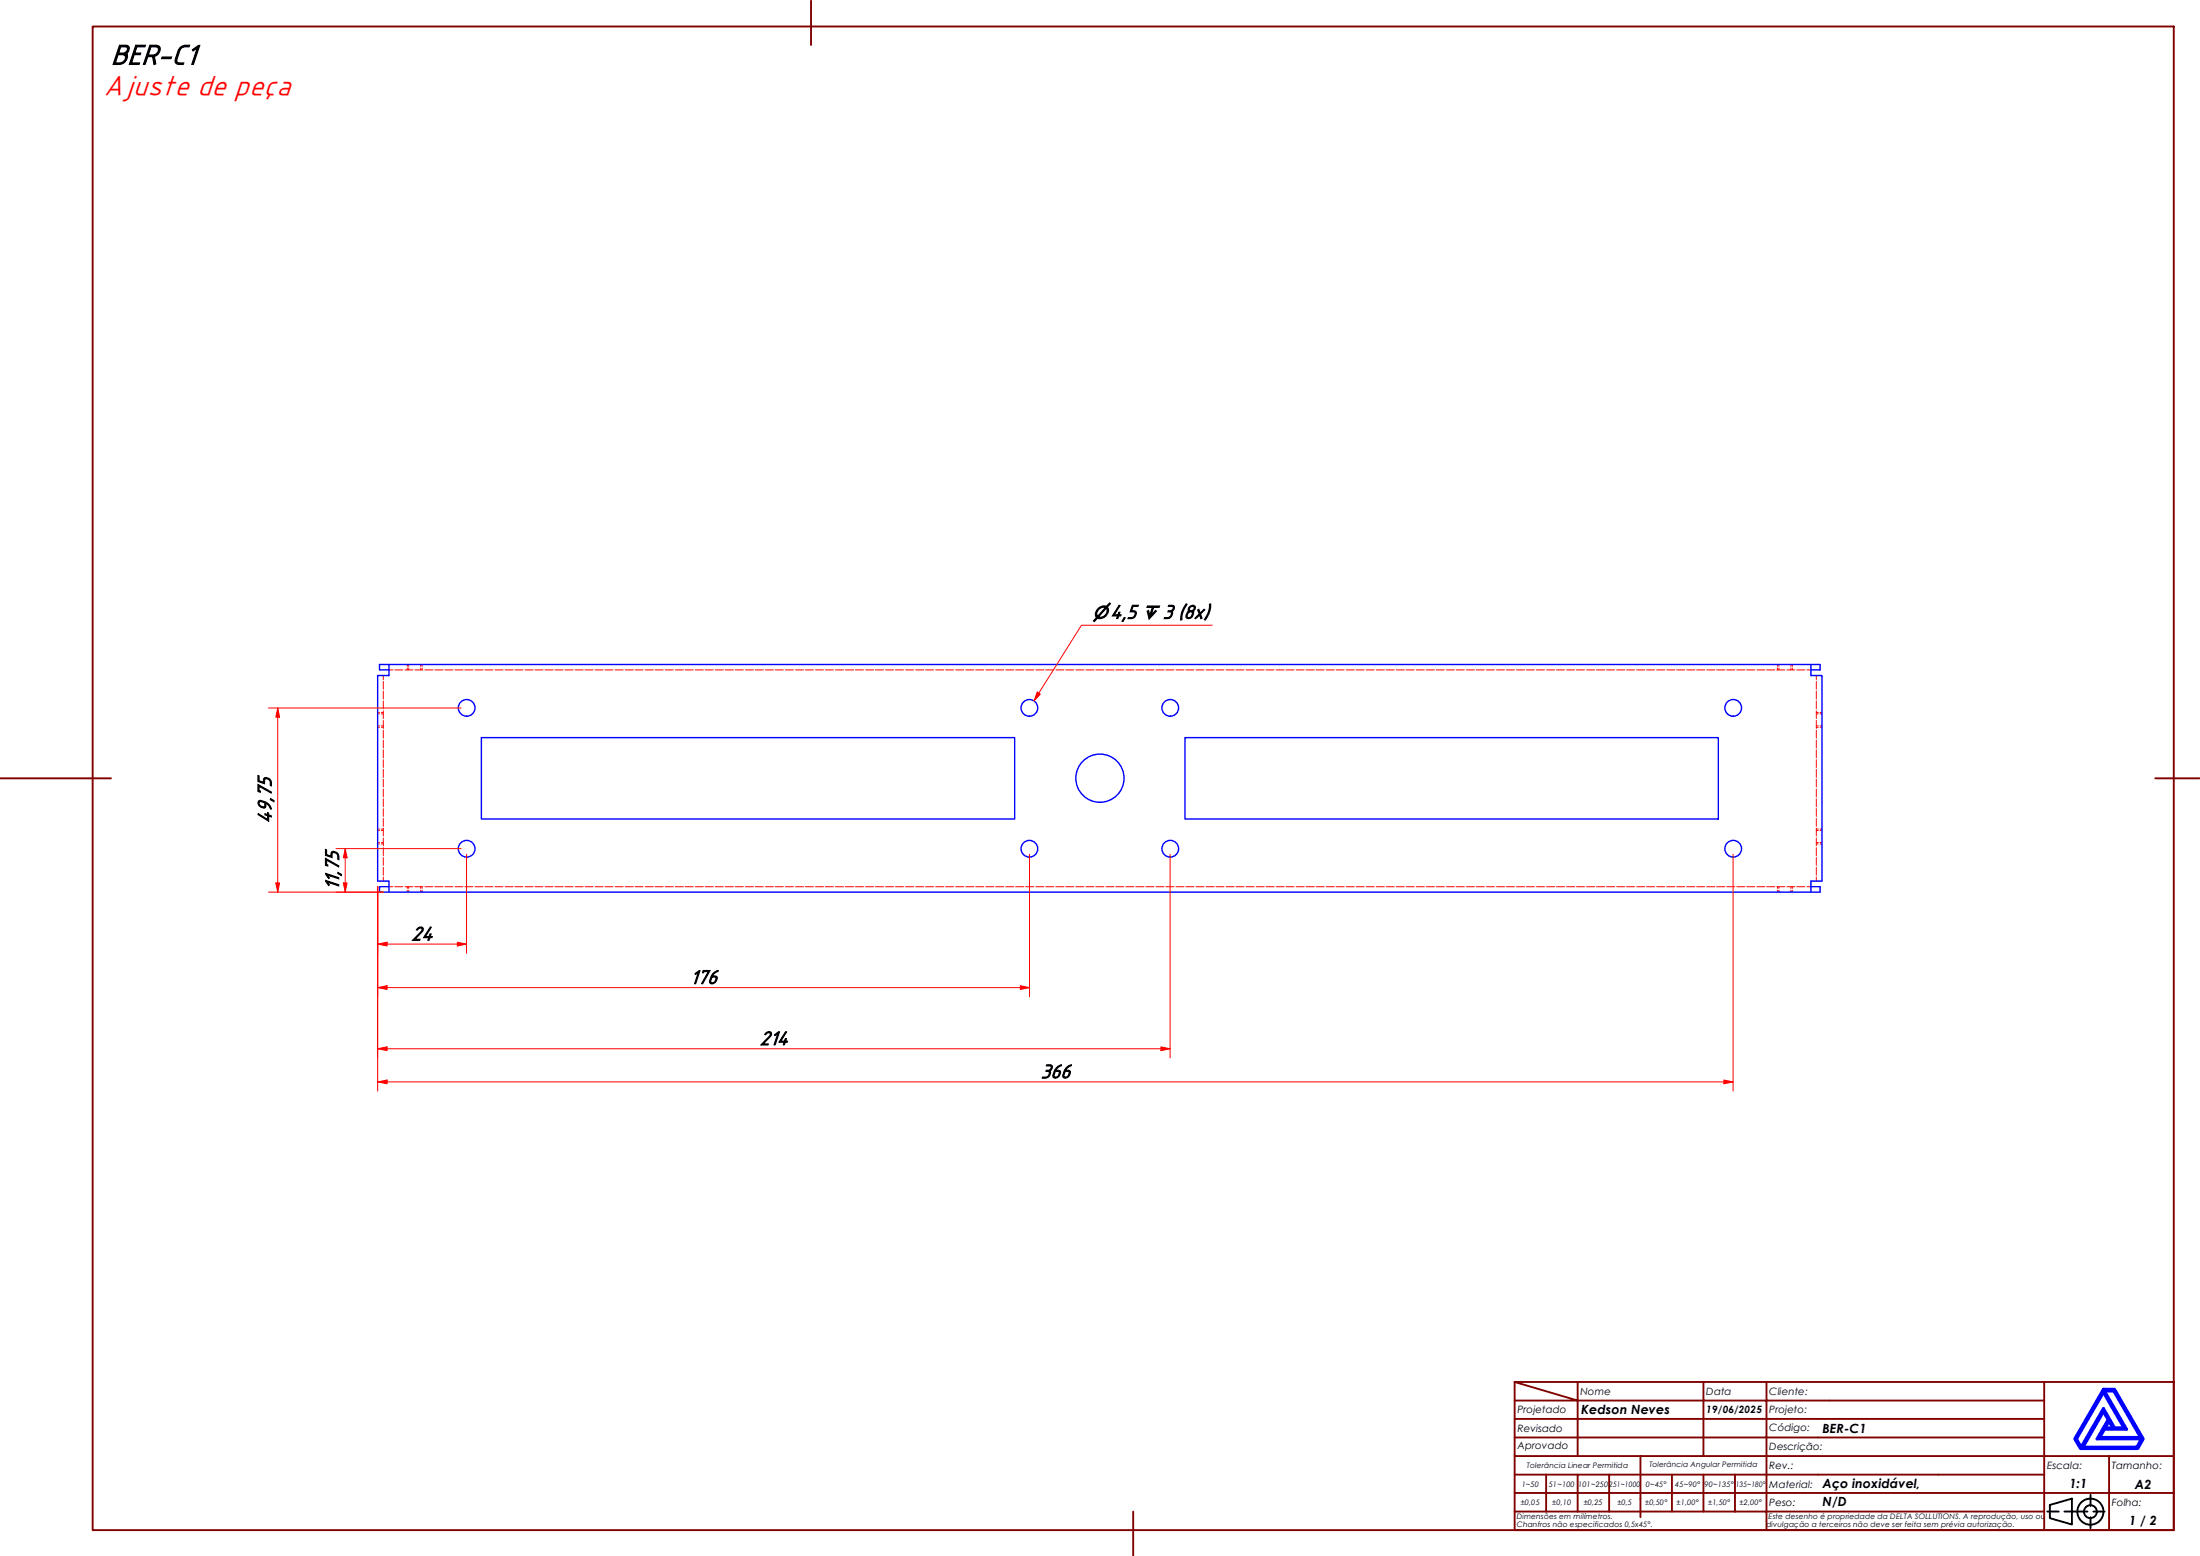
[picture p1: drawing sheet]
<svg xmlns="http://www.w3.org/2000/svg" width="594mm" height="420mm" viewBox="0 0 594 420" stroke-linecap="round" stroke-linejoin="round" font-family="sans-serif">
<!-- layer: Hidden (ABNT) -->
<g fill="none" stroke="#f00" stroke-width=".27">
<path d="M110 179.4v.5M110.4 179.4v.5M113.6 179.4v.5M114 179.4v.5M480 179.4v.5M480.4 179.4v.5M483.6 179.4v.5M484 179.4v.5M102 196h.5M102 192.8h.5M102 196.4h.5M102 192.4h.5"/>
<path d="M103 196h.5M103 192.8h.5M103 196.4h.5M103 192.4h.5M103.5 182.4v1.1M103.5 184v2.1M103.5 186.6v2.2M103.5 189.3v2.1M103.5 191.9v2.1M103.5 194.5v2.2M103.5 197.2v2.1M103.5 199.9v2.1"/>
<path d="M105 180.9h1.1M106.6 180.9h2.2M109.3 180.9h2.2M110 180.4v.5M110.4 180.4v.5M112 180.9h2.2M113.6 180.4v.5M114 180.4v.5M114.7 180.9h2.2M117.4 180.9h2.2M120.1 180.9h2.2M122.9 180.9h2.1"/>
<path d="M125.5 180.9h2.2M128.3 180.9h2.1M130.9 180.9h2.2M133.7 180.9h2.1M136.4 180.9h2.2M139.1 180.9h2.1M141.8 180.9h2.2M144.5 180.9h2.1M147.2 180.9h2.2M149.9 180.9h2.2M152.6 180.9h2.1M155.3 180.9h2.2"/>
<path d="M158 180.9h2.1M160.7 180.9h2.2M163.4 180.9h2.1M166.1 180.9h2.2M168.8 180.9h2.2M171.5 180.9h2.2M174.2 180.9h2.2M176.9 180.9h2.2M179.6 180.9h2.2M182.4 180.9h2.1M185 180.9h2.2M187.8 180.9h2.1"/>
<path d="M190.4 180.9h2.2M193.2 180.9h2.1M195.8 180.9h2.3M198.6 180.9h2.1M201.3 180.9h2.2M204 180.9h2.1M206.7 180.9h2.2M209.4 180.9h2.1M212.1 180.9h2.1M214.8 180.9h2.2M217.5 180.9h2.1M220.2 180.9h2.2"/>
<path d="M222.9 180.9h2.1M225.6 180.9h2.2M228.3 180.9h2.2M231 180.9h2.2M233.7 180.9h2.2M236.4 180.9h2.2M239.1 180.9h2.2M241.8 180.9h2.2M244.5 180.9h2.2M247.3 180.9h2.1M249.9 180.9h2.2M252.7 180.9h2.1"/>
<path d="M255.3 180.9h2.2M258.1 180.9h2.1M260.8 180.9h2.2M263.5 180.9h2.1M266.2 180.9h2.2M268.9 180.9h2.1M271.6 180.9h2.1M274.3 180.9h2.2M277 180.9h2.1M279.7 180.9h2.2M282.4 180.9h2.1M285.1 180.9h2.2"/>
<path d="M287.8 180.9h2.1M290.5 180.9h2.2M293.2 180.9h2.2M295.9 180.9h2.2M298.6 180.9h2.2M301.3 180.9h2.2M304 180.9h2.2M306.7 180.9h2.2M309.4 180.9h2.2M312.2 180.9h2.1M314.8 180.9h2.2M317.6 180.9h2.1"/>
<path d="M320.2 180.9h2.2M323 180.9h2.1M325.7 180.9h2.2M328.4 180.9h2.1M331.1 180.9h2.1M333.8 180.9h2.1M336.5 180.9h2.1M339.2 180.9h2.2M341.9 180.9h2.1M344.6 180.9h2.2M347.3 180.9h2.1M350 180.9h2.2"/>
<path d="M352.7 180.9h2.2M355.4 180.9h2.2M358.1 180.9h2.2M360.8 180.9h2.2M363.5 180.9h2.2M366.2 180.9h2.2M368.9 180.9h2.2M371.7 180.9h2.1M374.3 180.9h2.2M377.1 180.9h2.1M379.7 180.9h2.2M382.5 180.9h2.1"/>
<path d="M385.1 180.9h2.2M387.9 180.9h2.1M390.6 180.9h2.1M393.3 180.9h2.1M396 180.9h2.1M398.7 180.9h2.1M401.4 180.9h2.1M404.1 180.9h2.2M406.8 180.9h2.1M409.5 180.9h2.2M412.2 180.9h2.1M414.9 180.9h2.2"/>
<path d="M417.6 180.9h2.2M420.3 180.9h2.2M423 180.9h2.2M425.7 180.9h2.2M428.4 180.9h2.2M431.1 180.9h2.2M433.8 180.9h2.2M436.6 180.9h2.1M439.2 180.9h2.2M442 180.9h2.1M444.6 180.9h2.2M447.4 180.9h2.1"/>
<path d="M450.1 180.9h2.1M452.8 180.9h2.1M455.5 180.9h2.1M458.2 180.9h2.1M460.9 180.9h2.1M463.5 180.9h2.3M466.3 180.9h2.1M469 180.9h2.2M471.7 180.9h2.1M474.4 180.9h2.2M477.1 180.9h2.1M479.8 180.9h2.2"/>
<path d="M480 180.4v.5M480.4 180.4v.5M482.5 180.9h2.2M483.6 180.4v.5M484 180.4v.5M485.2 180.9h2.2M487.9 180.9h1.1M490.5 182.4v1.1M490.5 184v2.1M490.5 186.6v2.2M490.5 189.3v2.1M490.5 191.9v2.1"/>
<path d="M490.5 194.5v2.2M490.5 197.2v2.1M490.5 199.9v2.1M490.5 196h.5M490.5 192.8h.5M490.5 196.4h.5M490.5 192.4h.5M491.5 196h.5M491.5 192.8h.5M491.5 196.4h.5M491.5 192.4h.5M103.5 202.5v2.1"/>
<path d="M103.5 205.1v2.1M103.5 207.8v2.1M103.5 210.4v2.1M103.5 213.1v2.1M103.5 215.7v2.1M103.5 218.4v2.1M490.5 202.5v2.1M490.5 205.1v2.1M490.5 207.8v2.1M490.5 210.4v2.1M490.5 213.1v2.1M490.5 215.7v2.1"/>
<path d="M490.5 218.4v2.1M102 227.5h.5M102 224.3h.5M102 227.9h.5M102 223.9h.5M103 227.5h.5M103 224.3h.5M103 227.9h.5M103 223.9h.5M103.5 221v2.1M103.5 223.6v2.1M103.5 226.3v2.1"/>
<path d="M103.5 228.9v2.2M103.5 231.6v2.1M103.5 234.2v2.1M103.5 236.8v1.1M105 239.4h1.1M106.6 239.4h2.2M109.3 239.4h2.2M110 239.4v.5M110.4 239.4v.5M112 239.4h2.2M113.6 239.4v.5M114 239.4v.5"/>
<path d="M114.7 239.4h2.2M117.4 239.4h2.2M120.1 239.4h2.2M122.9 239.4h2.1M125.5 239.4h2.2M128.3 239.4h2.1M130.9 239.4h2.2M133.7 239.4h2.1M136.4 239.4h2.2M139.1 239.4h2.1M141.8 239.4h2.2M144.5 239.4h2.1"/>
<path d="M147.2 239.4h2.2M149.9 239.4h2.2M152.6 239.4h2.1M155.3 239.4h2.2M158 239.4h2.1M160.7 239.4h2.2M163.4 239.4h2.1M166.1 239.4h2.2M168.8 239.4h2.2M171.5 239.4h2.2M174.2 239.4h2.2M176.9 239.4h2.2"/>
<path d="M179.6 239.4h2.2M182.4 239.4h2.1M185 239.4h2.2M187.8 239.4h2.1M190.4 239.4h2.2M193.2 239.4h2.1M195.8 239.4h2.3M198.6 239.4h2.1M201.3 239.4h2.2M204 239.4h2.1M206.7 239.4h2.2M209.4 239.4h2.1"/>
<path d="M212.1 239.4h2.1M214.8 239.4h2.2M217.5 239.4h2.1M220.2 239.4h2.2M222.9 239.4h2.1M225.6 239.4h2.2M228.3 239.4h2.2M231 239.4h2.2M233.7 239.4h2.2M236.4 239.4h2.2M239.1 239.4h2.2M241.8 239.4h2.2"/>
<path d="M244.5 239.4h2.2M247.3 239.4h2.1M249.9 239.4h2.2M252.7 239.4h2.1M255.3 239.4h2.2M258.1 239.4h2.1M260.8 239.4h2.2M263.5 239.4h2.1M266.2 239.4h2.2M268.9 239.4h2.1M271.6 239.4h2.1M274.3 239.4h2.2"/>
<path d="M277 239.4h2.1M279.7 239.4h2.2M282.4 239.4h2.1M285.1 239.4h2.2M287.8 239.4h2.1M290.5 239.4h2.2M293.2 239.4h2.2M295.9 239.4h2.2M298.6 239.4h2.2M301.3 239.4h2.2M304 239.4h2.2M306.7 239.4h2.2"/>
<path d="M309.4 239.4h2.2M312.2 239.4h2.1M314.8 239.4h2.2M317.6 239.4h2.1M320.2 239.4h2.2M323 239.4h2.1M325.7 239.4h2.2M328.4 239.4h2.1M331.1 239.4h2.1M333.8 239.4h2.1M336.5 239.4h2.1M339.2 239.4h2.2"/>
<path d="M341.9 239.4h2.1M344.6 239.4h2.2M347.3 239.4h2.1M350 239.4h2.2M352.7 239.4h2.2M355.4 239.4h2.2M358.1 239.4h2.2M360.8 239.4h2.2M363.5 239.4h2.2M366.2 239.4h2.2M368.9 239.4h2.2M371.7 239.4h2.1"/>
<path d="M374.3 239.4h2.2M377.1 239.4h2.1M379.7 239.4h2.2M382.5 239.4h2.1M385.1 239.4h2.2M387.9 239.4h2.1M390.6 239.4h2.1M393.3 239.4h2.1M396 239.4h2.1M398.7 239.4h2.1M401.4 239.4h2.1M404.1 239.4h2.2"/>
<path d="M406.8 239.4h2.1M409.5 239.4h2.2M412.2 239.4h2.1M414.9 239.4h2.2M417.6 239.4h2.2M420.3 239.4h2.2M423 239.4h2.2M425.7 239.4h2.2M428.4 239.4h2.2M431.1 239.4h2.2M433.8 239.4h2.2M436.6 239.4h2.1"/>
<path d="M439.2 239.4h2.2M442 239.4h2.1M444.6 239.4h2.2M447.4 239.4h2.1M450.1 239.4h2.1M452.8 239.4h2.1M455.5 239.4h2.1M458.2 239.4h2.1M460.9 239.4h2.1M463.5 239.4h2.3M466.3 239.4h2.1M469 239.4h2.2"/>
<path d="M471.7 239.4h2.1M474.4 239.4h2.2M477.1 239.4h2.1M479.8 239.4h2.2M480 239.4v.5M480.4 239.4v.5M482.5 239.4h2.2M483.6 239.4v.5M484 239.4v.5M485.2 239.4h2.2M487.9 239.4h1.1M490.5 221v2.1"/>
<path d="M490.5 223.6v2.1M490.5 226.3v2.1M490.5 228.9v2.2M490.5 231.6v2.1M490.5 234.2v2.1M490.5 236.8v1.1M490.5 227.5h.5M490.5 224.3h.5M490.5 227.9h.5M490.5 223.9h.5M491.5 227.5h.5M491.5 224.3h.5"/>
<path d="M491.5 227.9h.5M491.5 223.9h.5M110 240.4v.5M110.4 240.4v.5M113.6 240.4v.5M114 240.4v.5M480 240.4v.5M480.4 240.4v.5M483.6 240.4v.5M484 240.4v.5"/>
</g>
<!-- layer: Visible (ABNT) -->
<g fill="none" stroke="#00f" stroke-width=".38">
<path d="M105 179.4v3h-3v55.5h3v3M489 179.4v3h3v55.5h-3v3M105 180.9h-2.5v-1.5h389v1.5h-2.5M130 199.2h144v21.9h-144zM320 199.2h144v21.9h-144zM105 239.4h-2.5v1.5h389v-1.5h-2.5"/>
<circle cx="126" cy="191.1" r="2.25"/>
<circle cx="278" cy="191.1" r="2.25"/>
<circle cx="316" cy="191.1" r="2.25"/>
<circle cx="468" cy="191.1" r="2.25"/>
<circle cx="297" cy="210.1" r="6.5"/>
<circle cx="126" cy="229.2" r="2.25"/>
<circle cx="278" cy="229.2" r="2.25"/>
<circle cx="316" cy="229.2" r="2.25"/>
<circle cx="468" cy="229.2" r="2.25"/>
</g>
<!-- layer: Borda A3/A4 (ABNT) -->
<g fill="none" stroke="#800000" stroke-width=".51">
<path d="M25 7.2h562v406h-562zM219 .2v12M0 210.2h30M582 210.2h12M409 373.2l17 5h-17M409 373.2h178v40h-178zM426 378.2h34v4.9h17M426 378.2v15M426 373.2v5M460 373.2v5h17v4.9M477 373.2v5h75M552 373.2v20h-143"/>
<path d="M409 383.1h51v10.1M409 398.2h17M417.5 398.2v10M434.5 398.2h-8.5v10M443 393.2v16.5M451.5 398.2v10h-42.5M460 398.2v10h8.5M468.5 398.2v10M477 398.2h-42.5v10M477 383.1v5.1h-68M477 398.2v10h75M477 383.1h75"/>
<path d="M477 398.2h75M552 388.2h-75v10M569.5 393.2v9.9h17.5M587 393.2h-35v9.9h17.5v10.1M306 408.2v12M409 403.1h143v10.1M451.5 408.2h8.5M468.5 408.2h8.5v5"/>
</g>
<path d="M568 376l5.5 9.6h-2.5l-3-5.3-6 10.5-1.3-2.3zM568 375.1h3l7.7 13.4-1.4 2.6h-15.5l-1.5-2.6zM568.3 375.6h2.5l7.2 12.6h-11l1.3-2.3h5.9zM568 381.2l1.3 2.1-3 5.2h12l-1.3 2.3h-14.5zM569.5 383.8l1 1.8h-2z" fill="none" stroke="#00f" stroke-width=".83"/>
<!-- layer: 0 -->
<path d="M561.8 391.1h15.5" fill="none" stroke="#000" stroke-width=".27"/>
<g fill="none" stroke="#000" stroke-width=".51">
<path d="M552.8 408.2h3.1M553.5 406.4l6-1.7v6.9l-6-1.7zM557.5 408.2h6.2M564.5 403.6v3M564.5 409.7v3M565.3 408.2h3"/>
<circle cx="564.5" cy="408.2" r="3.5"/>
<circle cx="564.5" cy="408.2" r="1.75"/>
</g>
<path d="M102 254.9h2.5" fill="none" stroke="#f00" stroke-width=".27"/>
<path d="M102 254.9l2.5-.5v1z" fill="#f00"/>
<path d="M102 254.9l2.5-.5v1zM123.5 254.9h2.5" fill="none" stroke="#f00" stroke-width=".27"/>
<path d="M123.5 254.4l2.5 .5-2.5 .5z" fill="#f00"/>
<path d="M93.2 238.4v2.5M102 239.4v18M126 230.7v26.7M104.5 254.9h19M123.5 254.4l2.5 .5-2.5 .5z" fill="none" stroke="#f00" stroke-width=".27"/>
<path d="M92.7 238.4h1l-.5 2.5z" fill="#f00"/>
<path d="M92.7 238.4h1l-.5 2.5zM93.2 229.2v2.4" fill="none" stroke="#f00" stroke-width=".27"/>
<path d="M93.2 229.2l.5 2.4h-1z" fill="#f00"/>
<path d="M75 238.4v2.5M90.7 229.2h33.8M93.2 229.2l.5 2.4h-1zM93.2 231.6v6.8M90.7 240.9h12.8" fill="none" stroke="#f00" stroke-width=".27"/>
<path d="M74.5 238.4h1l-.5 2.5z" fill="#f00"/>
<path d="M75 191.2v2.5M74.5 238.4h1l-.5 2.5z" fill="none" stroke="#f00" stroke-width=".27"/>
<path d="M75 191.2l.5 2.5h-1z" fill="#f00"/>
<path d="M72.5 191.2h52M75 191.2l.5 2.5h-1zM75 193.7v44.7M72.5 240.9h31M102 266.7h2.5" fill="none" stroke="#f00" stroke-width=".27"/>
<path d="M102 266.7l2.5-.5v1z" fill="#f00"/>
<path d="M102 266.7l2.5-.5v1zM275.5 266.7h2.5" fill="none" stroke="#f00" stroke-width=".27"/>
<path d="M275.5 266.2l2.5 .5-2.5 .5z" fill="#f00"/>
<path d="M102 239.4v29.8M278 230.7v38.5M104.5 266.7h171M275.5 266.2l2.5 .5-2.5 .5zM102 283.2h2.5" fill="none" stroke="#f00" stroke-width=".27"/>
<path d="M102 283.2l2.5-.5v1z" fill="#f00"/>
<path d="M102 283.2l2.5-.5v1zM313.5 283.2h2.5" fill="none" stroke="#f00" stroke-width=".27"/>
<path d="M313.5 282.7l2.5 .5-2.5 .5z" fill="#f00"/>
<path d="M102 239.4v46.3M316 230.7v55M102 292.1h2.5M104.5 283.2h209M313.5 282.7l2.5 .5-2.5 .5z" fill="none" stroke="#f00" stroke-width=".27"/>
<path d="M102 292.1l2.5-.5v1.1z" fill="#f00"/>
<path d="M102 292.1l2.5-.5v1.1zM465.5 292.1h2.5" fill="none" stroke="#f00" stroke-width=".27"/>
<path d="M465.5 291.6l2.5 .5-2.5 .6z" fill="#f00"/>
<path d="M102 239.4v55.2M468 230.7v63.9M104.5 292.1h361M465.5 291.6l2.5 .5-2.5 .6z" fill="none" stroke="#f00" stroke-width=".27"/>
<path d="M280.5 187.1l-1.3 2.2" fill="none" stroke="#f00" stroke-width=".27"/>
<path d="M280.1 186.9l.8 .5-1.7 1.9z" fill="#f00"/>
<path d="M327.3 168.8h-35.3l-11.5 18.3M280.1 186.9l.8 .5-1.7 1.9z" fill="none" stroke="#f00" stroke-width=".27"/>
<text font-size="8.2" fill="#f00" x="28.1" y="25.6">Ajuste de peça</text>
<text font-size="8.1" x="30" y="17.3">BER-C1</text>
<g font-size="5.6">
<text x="299.8" y="167">4,5</text>
<text x="313.9" y="167">3 (8x)</text>
<text x="73.2" y="222.4" transform="rotate(-90 73.2 222.4)">49,75</text>
<text x="91.4" y="240.4" transform="rotate(-90 91.4 240.4)">11,75</text>
<text x="111.1" y="253.9">24</text>
<text x="186.4" y="265.6">176</text>
<text x="205.2" y="282.1">214</text>
<text x="281" y="291.1">366</text>
</g>
<g font-size="4.8">
<text x="295.1" y="167">⌀</text>
<text x="308.4" y="167">↧</text>
</g>
<g font-size="3.4">
<text x="427" y="381.9">Kedson Neves</text>
<text x="492.1" y="386.9">BER-C1</text>
<text x="492.1" y="401.7">Aço inoxidável,</text>
<text x="558.8" y="401.9">1:1</text>
<text x="576.5" y="401.9">A2</text>
<text x="492.1" y="406.7">N/D</text>
<text x="575" y="411.7">1 / 2</text>
</g>
<g font-size="2.7">
<text x="426.8" y="376.7">Nome</text>
<text x="460.8" y="376.7">Data</text>
<text x="477.8" y="376.7">Cliente:</text>
<text x="409.8" y="381.4">Projetado</text>
<text x="460.8" y="381.5">19/06/2025</text>
<text x="477.8" y="381.4">Projeto:</text>
<text x="409.8" y="386.7">Revisado</text>
<text x="477.8" y="386.4">Código:</text>
<text x="409.8" y="391.4">Aprovado</text>
<text x="477.8" y="391.5">Descrição:</text>
<text x="477.8" y="401.7">Material:</text>
<text x="477.8" y="396.7">Rev.:</text>
<text x="552.8" y="396.7">Escala:</text>
<text x="570.3" y="396.7">Tamanho:</text>
<text x="477.8" y="406.6">Peso:</text>
<text x="570.3" y="406.7">Folha:</text>
</g>
<g font-size="2">
<text x="410.9" y="401.4">1~50</text>
<text x="412.3" y="396.4">Tolerância Linear Permitida</text>
<text x="418.2" y="401.4">51~100</text>
<text x="426.1" y="401.4">101~250</text>
<text x="434.5" y="401.4">251~1000</text>
<text x="444.4" y="401.4">0~45°</text>
<text x="445.4" y="396.2">Tolerância Angular Permitida</text>
<text x="452.4" y="401.4">45~90°</text>
<text x="460.3" y="401.4">90~135°</text>
<text x="468.7" y="401.4">135~180°</text>
<text x="410.7" y="406.3">±0,05</text>
<text x="419.2" y="406.3">±0,10</text>
<text x="427.7" y="406.3">±0,25</text>
<text x="436.8" y="406.3">±0,5</text>
<text x="444.2" y="406.3">±0,50°</text>
<text x="452.8" y="406.3">±1,00°</text>
<text x="461.3" y="406.3">±1,50°</text>
<text x="469.7" y="406.3">±2,00°</text>
<text x="409.6" y="410.2">Dimensões em milímetros.</text>
<text x="409.6" y="412.3">Chanfros não especificados 0,5x45°.</text>
<text x="477" y="412.3">divulgação a terceiros não deve ser feita sem prévia autorização.</text>
<text x="477.6" y="410.2">Este desenho é propriedade da DELTA SOLLUTIONS. A reprodução, uso ou</text>
</g>
</svg>
